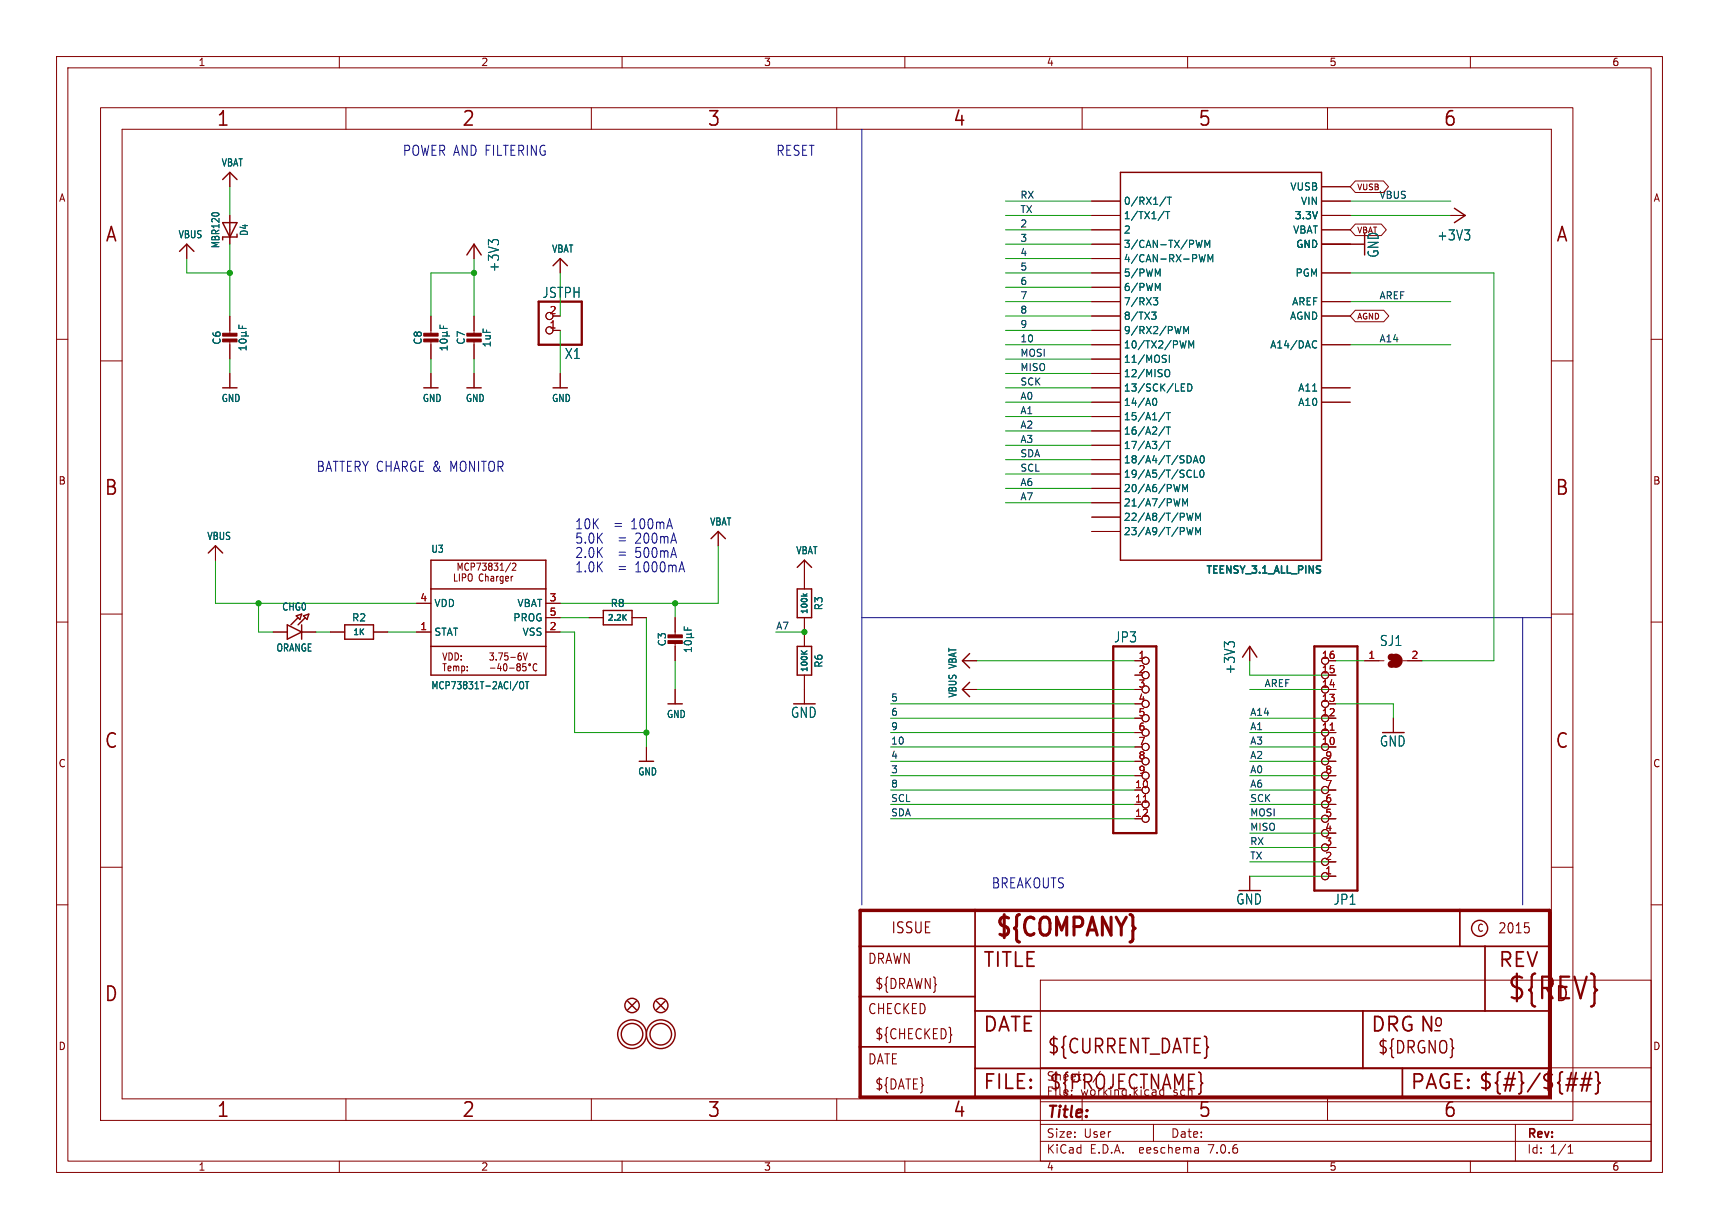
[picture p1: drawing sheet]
<svg xmlns="http://www.w3.org/2000/svg" width="304mm" height="217mm" viewBox="0 0 304 217" stroke-linecap="round" stroke-linejoin="round" font-family="sans-serif">
<g fill="none" stroke="#840000" stroke-width=".18">
<path d="M10 10h284v197.3h-284zM12 12h280v193.3h-280zM17.8 19h260.3v179.1h-260.3zM60 10v2M61.2 19v3.9M104.6 19v3.9M110 10v2M148 19v3.9M160 10v2M191.3 19v3.9M210 10v2M234.7 19v3.9"/>
<path d="M260 10v2M21.6 22.9h252.7v171.4h-252.7zM40.6 30.5v2.5M40.6 38.1v5.1M193 38.1h5.1M193 35.6h5.1M233.7 38.1h5.1M233.7 35.6h5.1M233.7 33h5.1M239.6 32h5l.9 1-.9 1h-5l-.8-1zM239.6 39.6h4.6l.9 1-.9 1.1h-4.6l-.8-1.1zM256.5 38.1h2.6"/>
<path d="M10 60h2M33 43.2v2.5M40.6 55.9v3.3M76.2 55.9v3.3M83.8 43.2v2.5M83.8 55.9v3.3M97.8 55.9h1.3M97.8 58.4h1.3M99.1 45.7v2.6M193 43.2h5.1M193 40.6h5.1M193 45.7h5.1"/>
<path d="M193 48.3h5.1M193 50.8h5.1M193 53.3h5.1M193 55.9h5.1M193 58.4h5.1M233.7 43.2h7.6M233.7 40.6h5.1M233.7 48.3h5.1M233.7 53.3h5.1M233.7 55.9h5.1M239.6 54.9h5.1l.9 1-.9 1h-5.1l-.8-1zM292 60h2"/>
<path d="M17.8 63.8h3.8M40.6 60.2v3.3M40.6 66v2.6M76.2 60.2v3.3M76.2 66v2.6M83.8 60.2v3.3M83.8 66v2.6M99.1 66v2.6M193 61h5.1M193 63.5h5.1M193 66h5.1M193 68.6h5.1"/>
<path d="M193 71.1h5.1M193 73.7h5.1M193 76.2h5.1M193 78.7h5.1M233.7 61h5.1M233.7 68.6h5.1M233.7 71.1h5.1M274.3 63.8h3.8M38.1 96.5v2.6M90.3 99.5l-.9 1.7M90.6 99.7l.4-.1 .2 .3-.6 .9h.6M127 94v2.5"/>
<path d="M142.2 99.1v5M193 81.3h5.1M193 83.8h5.1M193 86.4h5.1M193 88.9h5.1M193 91.4h5.1M193 94h5.1M10 110h2M17.8 108.6h3.8M48.3 111.8h2.5M53.3 111.8h2.6M58.4 111.8h2.6"/>
<path d="M66 111.8h2.6M73.7 111.8h2.5M73.7 106.7h2.5M86.7 118.1h.8M88.3 117.3l-.3 .9h.7M88.5 117.8v.8M89.1 117.6l-.1 .5 .3 .5 .3-.2v-.8M90.1 118.1h.8M91.4 117.6l.2 .3M91.6 117.9l-.2 .2v.4l.2 .1h.3l.1-.2v-.4l-.2-.1M91.6 117.9h.2M92 117.6l-.2 .3"/>
<path d="M92.2 116.1v.5M92.5 115.5l.4 1.2 .3-1.2M93 117.4h-.5l-.1 .6 .2-.2 .3 .1 .1 .6-.2 .1-.4-.1M94.9 117.5v-.1a.62 .62 0 0 0-.7 .5 .62 .62 0 0 0 .4 .7l.3-.1M96.5 111.8h2.6M96.5 106.7h2.6M96.5 109.2h2.6M104.1 109.2h2.6M111.8 109.2h2.5M119.4 109.2v3.3M119.4 113.5v3.3M142.2 109.2v5.1"/>
<path d="M142.2 119.4v5.1M170.2 116.8h2.5M200.7 116.8h1.2M221 114.3v2.5M234.9 119.4h1.3M234.9 116.8h1.3M241.3 116.8h3.4M248 116.8h3.5M274.3 108.6h3.8M292 110h2M114.3 132.1v2.5M119.4 121.9v2.6"/>
<path d="M170.2 121.9h2.5M200.7 132.1h1.2M200.7 129.5h1.2M200.7 127h1.2M200.7 121.9h1.2M200.7 137.2h1.2M200.7 134.6h1.2M234.9 132.1h1.3M234.9 129.5h1.3M234.9 127h1.3M234.9 124.5h1.3M234.9 121.9h1.3"/>
<path d="M234.9 139.7h1.3M234.9 137.2h1.3M234.9 134.6h1.3M246.4 127v2.5M10 160h2M17.8 153.4h3.8M221 154.9v2.6M234.9 154.9h1.3M234.9 152.4h1.3M234.9 149.9h1.3M234.9 147.3h1.3M234.9 144.8h1.3"/>
<path d="M234.9 142.2h1.3M274.3 153.4h3.8M292 160h2M184 173.3h108v32h-108zM61.2 194.3v3.8M104.6 194.3v3.8M148 194.3v3.8M184 198.8h108M184 194.8h108M184 188.8h108M191.3 194.3v3.8M204 198.8v3"/>
<path d="M234.7 194.3v3.8M268 198.8v6.5M60 205.3v2M110 205.3v2M160 205.3v2M184 201.8h108M210 205.3v2M211.8 203l.1 .9M211.9 203.8l-.1 .1M211.9 203.3h-.1M260 205.3v2M277.3 203.9h.8"/>
<path d="M277.3 202.8l.4-.4v1.5"/>
<circle cx="97.2" cy="58.4" r=".63"/>
<circle cx="97.2" cy="55.9" r=".63"/>
<circle cx="93.7" cy="117.5" r=".17"/>
<circle cx="202.6" cy="119.4" r=".63"/>
<circle cx="202.6" cy="116.8" r=".63"/>
<circle cx="234.3" cy="119.4" r=".63"/>
<circle cx="234.3" cy="116.8" r=".63"/>
<circle cx="202.6" cy="124.5" r=".63"/>
<circle cx="202.6" cy="121.9" r=".63"/>
<circle cx="202.6" cy="132.1" r=".63"/>
<circle cx="202.6" cy="129.5" r=".63"/>
<circle cx="202.6" cy="127" r=".63"/>
<circle cx="202.6" cy="137.2" r=".63"/>
<circle cx="202.6" cy="139.7" r=".63"/>
<circle cx="202.6" cy="134.6" r=".63"/>
<circle cx="234.3" cy="121.9" r=".63"/>
<circle cx="234.3" cy="132.1" r=".63"/>
<circle cx="234.3" cy="127" r=".63"/>
<circle cx="234.3" cy="124.5" r=".63"/>
<circle cx="234.3" cy="129.5" r=".63"/>
<circle cx="234.3" cy="139.7" r=".63"/>
<circle cx="234.3" cy="134.6" r=".63"/>
<circle cx="234.3" cy="137.2" r=".63"/>
<circle cx="202.6" cy="144.8" r=".63"/>
<circle cx="202.6" cy="142.2" r=".63"/>
<circle cx="234.3" cy="149.9" r=".63"/>
<circle cx="234.3" cy="152.4" r=".63"/>
<circle cx="234.3" cy="144.8" r=".63"/>
<circle cx="234.3" cy="142.2" r=".63"/>
<circle cx="234.3" cy="154.9" r=".63"/>
<circle cx="234.3" cy="147.3" r=".63"/>
</g>
<g fill="none" stroke="#840000" stroke-width=".25">
<path d="M39.4 31.7l1.2-1.2 1.3 1.2M39.4 39.4h2.5l-1.3 2.5zM198.1 30.5h35.6v68.6h-35.6zM257.2 36.8l1.9 1.3-1.9 1.3M31.7 44.4l1.3-1.2 1.3 1.2M41.9 41.4v.5h-2.5M82.5 45.1l1.3-1.9 1.3 1.9M97.8 47l1.3-1.3 1.2 1.3M39.4 68.6h2.5M74.9 68.6h2.6M82.5 68.6h2.6M97.8 68.6h2.5"/>
<path d="M36.8 97.8l1.3-1.3 1.3 1.3M76.2 99.1h20.3v20.3h-20.3zM125.7 95.2l1.3-1.2 1.3 1.2M50.8 110.5l2.5 1.3-2.5 1.2zM52.4 108.9l.9-.3-.3 .9zM52.7 109.2l-1.3 1.3M53.3 110.5v2.5M53.7 108.9l.9-.3-.3 .9zM54 109.2l-1.3 1.3M61 110.5h5v2.5h-5zM76.2 104.1h20.3M76.2 114.3h20.3"/>
<path d="M106.7 107.9h5.1v2.6h-5.1zM141 104.1h2.5v5.1h-2.5zM141 114.3h2.5v5.1h-2.5zM141 100.3l1.2-1.2 1.3 1.2M171.4 115.6l-1.2 1.2 1.2 1.3M219.7 116.2l1.3-1.9 1.2 1.9M113 134.6h2.6M118.1 124.5h2.5M171.4 120.6l-1.2 1.3 1.2 1.3M111 177l1.5 1.6M112.5 177l-1.5 1.6M116.1 177l1.5 1.6"/>
<path d="M117.6 177l-1.5 1.6"/>
<circle cx="111.8" cy="177.8" r="1.27"/>
<circle cx="116.8" cy="177.8" r="1.27"/>
<circle cx="261.6" cy="164.2" r="1.42"/>
<circle cx="111.8" cy="182.9" r="2.54"/>
<circle cx="111.8" cy="182.9" r="1.9"/>
<circle cx="116.8" cy="182.9" r="2.54"/>
<circle cx="116.8" cy="182.9" r="1.9"/>
</g>
<path d="M141.7 115.1l.6 .6M142 105l.4 .4M142.7 105l-.4 .3M142.7 115.1l-.6 .4" fill="none" stroke="#006464" stroke-width=".2"/>
<g fill="none" stroke="#006464" stroke-width=".18">
<path d="M205.9 37.3l-1.1 1.7M206.1 37.4h.7M206.2 34.8l-1.1 1.6M206.4 34.9h.7M206.5 37.4v1.3M206.8 34.9v1.2M42.2 57.5v.6h1.3M42.7 59.4h1.2M42.7 58.8h.6M42.9 57.7v.4M43.3 58.8l.2 .2v.2l-.2 .2M43.5 58.6l-.2 .2"/>
<path d="M77.8 57.5v.6h1.3M78.2 59.4h1.3M78.2 58.8h.7M78.4 57.7v.4M78.9 58.8l.2 .2v.2l-.2 .2M79.1 58.6l-.2 .2M87 42.9l-.6-.5v.9M87.2 42.4h.8M203.6 55.2h.8l-.4 .5 .4 .1v.4l-.2 .3h-.4M203.9 52.6h.8l-.4 .5 .4 .2v.5l-.2 .1h-.5M204.7 48.5l.4-.9v1.2M204.7 51l.4-.9v1.3"/>
<path d="M209.3 59v-1.3l.4 .9 .5-.9v1.3M212 45l.3 1.3 .3-.9 .2 .9 .3-1.3M212.6 42.5l-.3 1.3-.3-.9-.2 .9M213.1 43.8v-1.3l.4 .9 .4-.9v1.3M213.6 46.3v-1.3l.4 .9 .5-.9v1.3M259 40.6h.9l-.5 .7M259.8 41.5v.8M42.4 60.1a.69 .69 0 0 1 1.1 .3 .72 .72 0 0 1-1.3-.1zM43.5 61.5h-1.3l.4 .4M43.5 61.2v.7M77.9 60.1a.75 .75 0 0 1 1.2 .3 .72 .72 0 0 1-1.3-.1zM79.1 61.5h-1.3l.4 .4"/>
<path d="M79.1 61.2v.7M203.9 70.6l.2-.2a.68 .68 0 0 1 .5 .7 .68 .68 0 0 1-.5 .6l-.2-.1-.1-.4zM206 63.5l.2 .2-.2 .4M206 72.9l-1.1 1.6M206 75.4l-1.1 1.7M206 78l-1.1 1.6M206 62.8l.2 .1M206 65.5l.3-.2a.43 .43 0 0 1 .5 .5v.4a.43 .43 0 0 1-.3 .4 .43 .43 0 0 1-.5-.2M206.2 73h.8M206.2 75.5h.8M206.2 78h.8M206.6 73v1.2"/>
<path d="M206.6 75.5v1.3M206.6 78v1.3M206.8 62.8v1.3M208.9 68.5h.4M208.9 69.2h.6M208.9 67.9h.6M209.7 60.3l-.3 1.2M210 67.9a.64 .64 0 0 1 .8 .6 .64 .64 0 0 1-.8 .7zM210.2 61.5v-1.2l.4 .9 .5-.9v1.2M232.3 60.3h.3l.2 .1M232.8 61.4l-.2 .1h-.3M208.6 85.7l-.3 1.2"/>
<path d="M208.6 88.2l-.3 1.3M209.1 86.9v-1.2l.5 .9 .4-.9v1.2M209.1 89.5v-1.3l.5 .9 .4-.9v1.3M209.9 90.7l.3 1.3 .2-.9 .2 .9 .3-1.3M209.9 93.3l.3 1.3 .2-.9 .2 .9 .3-1.3M210.3 83.1l.3 .2M210.4 80.7l.2 .4-.2 .7M210.6 84.3l-.3 .1M211 81.9l.4-1.3 .5 1.3M211.1 81.5h.6M211.2 83.1v1.3h.6M211.4 92v-1.3l.5 1 .4-1v1.3"/>
<path d="M211.4 94.6v-1.3l.5 .9 .4-.9v1.3M212.3 83.3l.2-.2a.68 .68 0 0 1 .4 .7 .68 .68 0 0 1-.4 .6l-.2-.1-.1-.4zM212.4 80.7l.1-.1a.68 .68 0 0 1 .5 .6 .68 .68 0 0 1-.5 .7 .84 .84 0 0 1-.1-1.2zM121 110.8v.6h1.3M121.1 113.5a.75 .75 0 0 1 1.2 .2 .72 .72 0 0 1-1.3-.1zM121.4 112.7h1.3M121.4 112.1h.7M121.6 111v.4M122.1 112.1l.2 .2v.3l-.2 .1M122.3 114.5v.7M122.3 114.9h-1.3l.4 .3M122.3 112l-.2 .1"/>
<path d="M217.2 114l-.7-.5v.9M217.4 113.6h.7M91.6 120.5l-1 1.6M92 120.6l.3-.1 .2 .2 .1 .7-.3 .4-.4-.2v-.6zM92.9 120.5h.6M93.2 120.5v1.3"/>
</g>
<g fill="#840000" stroke="#840000" stroke-width=".18">
<path d="M118.1 113.3h2.5v.5h-2.5z"/>
<path d="M118.1 112.3h2.5v.5h-2.5z"/>
<path d="M39.4 59.9h2.5v.6h-2.5z"/>
<path d="M39.4 58.9h2.5v.5h-2.5z"/>
<path d="M82.5 59.9h2.6v.6h-2.6z"/>
<path d="M82.5 58.9h2.6v.5h-2.6z"/>
<path d="M74.9 59.9h2.6v.6h-2.6z"/>
<path d="M74.9 58.9h2.6v.5h-2.6z"/>
</g>
<path d="M95.2 53.3h7.7v7.7h-7.7zM196.8 114.3h7.7v33h-7.7zM232.4 114.3h7.6v43.2h-7.6z" fill="none" stroke="#840000" stroke-width=".41"/>
<path d="M235.2 129.1h.7M202.2 141.8h.7" fill="none" stroke="#a90000" stroke-width=".18"/>
<path d="M152.1 161h121.9v33h-121.9z" fill="none" stroke="#840000" stroke-width=".61"/>
<path d="M152.1 176.2h20.3M152.1 167.3h121.9M172.4 161v33M172.4 178.8h101.6M241 178.8v10.1M258.1 161v6.3M262.6 167.3v11.5M152.1 185.1h20.3M172.4 188.9h101.6M248 188.9v5.1" fill="none" stroke="#840000" stroke-width=".3"/>
<path d="M276.9 191.8h1.8M277.1 190.8h1.9M278.7 189.7l-.7 3.2M279.4 191.8h1.9M279.7 190.8h1.8M280.4 189.7l-.7 3.2M281.3 189.7l-.8 3.2M282.1 189.5l.4 .2 .1 .2v1.2l.3 .4-.3 .3v1.2l-.1 .3-.4 .1" fill="none" stroke="#840000" stroke-width=".32"/>
<path d="M269.6 163.2h.7M270.3 163.9a.72 .72 0 0 1 0 .9v.1M168.2 182.9l.1 .1-.1 .1" fill="none" stroke="#840000" stroke-width=".19"/>
<path d="M246 116.2a.64 .64 0 0 1 .6 .6 .64 .64 0 0 1-.6 .7M246.8 116.2a.64 .64 0 0 1 .6 .6 .64 .64 0 0 1-.6 .7" fill="none" stroke="#840000" stroke-width="1.3"/>
<path d="M152.4 22.9v137.1M152.4 109.2h121.9M269.2 109.2v50.8" fill="none" stroke="#0000c2" stroke-width=".18"/>
<g fill="none" stroke="#009600" stroke-width=".18">
<path d="M40.6 33v5.1M177.8 35.6h15.2M177.8 38.1h15.2M238.8 35.6h17.7M238.8 38.1h17.7M33 45.7v2.6h7.6M40.6 43.2v12.7M83.8 48.3h-7.6v7.6M83.8 45.7v10.2M99.1 48.3v7.6M99.1 58.4v7.6M177.8 58.4h15.2"/>
<path d="M177.8 53.3h15.2M177.8 55.9h15.2M177.8 45.7h15.2M177.8 50.8h15.2M177.8 40.6h15.2M177.8 43.2h15.2M177.8 48.3h15.2M238.8 53.3h17.7M238.8 48.3h25.4v68.5h-12.7M40.6 63.5v2.5M76.2 63.5v2.5M83.8 63.5v2.5"/>
<path d="M177.8 61h15.2M177.8 63.5h15.2M177.8 73.7h15.2M177.8 78.7h15.2M177.8 76.2h15.2M177.8 68.6h15.2M177.8 71.1h15.2M177.8 66h15.2M238.8 61h17.7M38.1 99.1v7.6h35.6M127 96.5v10.2h-27.9M177.8 83.8h15.2"/>
<path d="M177.8 81.3h15.2M177.8 88.9h15.2M177.8 86.4h15.2M45.7 106.7v5.1h2.6M55.9 111.8h2.5M68.6 111.8h5.1M99.1 111.8h2.5v17.7h12.7M99.1 109.2h5M114.3 109.2v22.9M119.4 106.7v2.5M119.4 116.8v5.1M137.2 111.8h5"/>
<path d="M172.7 116.8h28M221 116.8v2.6h15.2M236.2 116.8h5.1M157.5 129.5h43.2M157.5 124.5h43.2M157.5 139.7h43.2M157.5 137.2h43.2M157.5 127h43.2M157.5 134.6h43.2M157.5 132.1h43.2M172.7 121.9h28M221 129.5h15.2"/>
<path d="M221 139.7h15.2M221 137.2h15.2M221 127h15.2M221 134.6h15.2M221 132.1h15.2M221 121.9h15.2M236.2 124.5h10.2v2.5M157.5 142.2h43.2M157.5 144.8h43.2M221 154.9h15.2M221 152.4h15.2M221 149.9h15.2"/>
<path d="M221 147.3h15.2M221 142.2h15.2M221 144.8h15.2"/>
</g>
<g fill="#009600" stroke="#009600" stroke-width=".18">
<circle cx="45.7" cy="106.7" r=".46"/>
<circle cx="119.4" cy="106.7" r=".46"/>
<circle cx="114.3" cy="129.5" r=".46"/>
<circle cx="142.2" cy="111.8" r=".46"/>
<circle cx="40.6" cy="48.3" r=".46"/>
<circle cx="83.8" cy="48.3" r=".46"/>
</g>
<text font-size="5.3" fill="#840000" x="266.4" y="177.3">${REV}</text>
<text font-size="4.4" fill="#840000" x="175.7" y="166.3">${COMPANY}</text>
<g font-size="3.5" fill="#840000">
<text x="38.2" y="22.7">1</text>
<text x="81.6" y="22.7">2</text>
<text x="125" y="22.7">3</text>
<text x="168.4" y="22.7">4</text>
<text x="211.8" y="22.7">5</text>
<text x="255.1" y="22.7">6</text>
<text x="18.5" y="43.1">A</text>
<text x="275" y="43.1">A</text>
<text x="18.3" y="87.9">B</text>
<text x="274.9" y="87.9">B</text>
<text x="18.3" y="132.7">C</text>
<text x="274.9" y="132.7">C</text>
<text x="173.7" y="171.4">TITLE</text>
<text x="264.8" y="171.4">REV</text>
<text x="18.3" y="177.4">D</text>
<text x="274.9" y="177.4">D</text>
<text x="173.7" y="182.9">DATE</text>
<text x="242.3" y="182.9">DRG N</text>
<text x="185.1" y="186.7">${CURRENT_DATE}</text>
<text x="38.2" y="197.9">1</text>
<text x="81.6" y="197.9">2</text>
<text x="125" y="197.9">3</text>
<text x="168.4" y="197.9">4</text>
<text x="173.7" y="193">FILE:</text>
<text x="185.4" y="193">${PROJECTNAME}</text>
<text x="211.8" y="197.9">5</text>
<text x="249.3" y="193">PAGE: ${#}/${##}</text>
<text x="255.1" y="197.9">6</text>
</g>
<g font-size="3" fill="#840000">
<text x="253.4" y="181.9">o</text>
<text x="243.5" y="186.6">${DRGNO}</text>
</g>
<text font-size="2.8" fill="#840000" x="185" y="198.2">Title:</text>
<text font-size="2.7" fill="#840000" x="157.5" y="165.3">ISSUE</text>
<g font-size="2.5" fill="#0000c2">
<text x="71.1" y="27.7">POWER AND FILTERING</text>
<text x="137.2" y="27.7">RESET</text>
<text x="55.9" y="83.6">BATTERY CHARGE &amp;</text>
<text x="79.7" y="83.6">MONITOR</text>
<text x="101.6" y="93.7">10K</text>
<text x="108.6" y="93.7">=</text>
<text x="111.8" y="93.7">100mA</text>
<text x="101.6" y="101.4">1.0K</text>
<text x="101.6" y="96.3">5.0K</text>
<text x="101.6" y="98.8">2.0K</text>
<text x="109.3" y="101.4">=</text>
<text x="109.3" y="96.3">=</text>
<text x="109.3" y="98.8">=</text>
<text x="112.5" y="101.4">1000mA</text>
<text x="112.5" y="96.3">200mA</text>
<text x="112.5" y="98.8">500mA</text>
<text x="175.3" y="157.2">BREAKOUTS</text>
</g>
<g font-size="2.5" fill="#006464">
<text x="244" y="45.7" transform="rotate(-90 244 45.7)">GND</text>
<text x="254.1" y="42.7">+3V3</text>
<text x="88.5" y="48.2" transform="rotate(-90 88.5 48.2)">+3V3</text>
<text x="95.8" y="52.9">JSTPH</text>
<text x="99.8" y="63.7">X1</text>
<text x="196.9" y="113.8">JP3</text>
<text x="218.6" y="119.3" transform="rotate(-90 218.6 119.3)">+3V3</text>
<text x="243.9" y="114.4">SJ1</text>
<text x="139.8" y="127.1">GND</text>
<text x="243.9" y="132.2">GND</text>
<text x="218.5" y="160.2">GND</text>
<text x="235.7" y="160.2">JP1</text>
</g>
<g font-size="2.5" fill="#840000">
<text x="264.8" y="165.3">2015</text>
<text x="153.4" y="170.7">DRAWN</text>
<text x="153.4" y="179.6">CHECKED</text>
<text x="154.6" y="175.2">${DRAWN}</text>
<text x="154.6" y="184">${CHECKED}</text>
<text x="153.4" y="188.5">DATE</text>
<text x="154.6" y="192.9">${DATE}</text>
</g>
<g font-size="2.1" fill="#840000">
<text x="185" y="191.3">Sheet:</text>
<text x="193.2" y="191.3">/</text>
<text x="185" y="194">File:</text>
<text x="191" y="194">working.kicad_sch</text>
<text x="185" y="201.4">Size:</text>
<text x="191.6" y="201.4">User</text>
<text x="207" y="201.4">Date:</text>
<text x="270" y="201.6">Rev:</text>
<text x="185" y="204.2">KiCad</text>
<text x="192.7" y="204.2">E.D.A.</text>
<text x="201.6" y="204.2">eeschema</text>
<text x="213.9" y="204.2">7.0.6</text>
<text x="270" y="204.2">Id:</text>
<text x="274" y="204.2">1/1</text>
</g>
<g font-size="1.8" fill="#840000">
<text x="35" y="11.9">1</text>
<text x="85" y="11.9">2</text>
<text x="135" y="11.9">3</text>
<text x="185" y="11.9">4</text>
<text x="235" y="11.9">5</text>
<text x="285" y="11.9">6</text>
<text x="10.3" y="35.9">A</text>
<text x="292.3" y="35.9">A</text>
<text x="10.3" y="85.9">B</text>
<text x="292.2" y="85.9">B</text>
<text x="80.6" y="101.1">MCP73831/2</text>
<text x="80" y="103">LIPO Charger</text>
<text x="78.1" y="118.9">Temp:</text>
<text x="78.1" y="117">VDD:</text>
<text x="86.3" y="117">3.75-6V</text>
<text x="10.3" y="135.9">C</text>
<text x="292.2" y="135.9">C</text>
<text x="261.1" y="165">C</text>
<text x="10.3" y="185.9">D</text>
<text x="292.2" y="185.9">D</text>
<text x="35" y="207.2">1</text>
<text x="85" y="207.2">2</text>
<text x="135" y="207.2">3</text>
<text x="185" y="207.2">4</text>
<text x="235" y="207.2">5</text>
<text x="285" y="207.2">6</text>
</g>
<g font-size="1.8" fill="#006464">
<text x="39.1" y="29.6">VBAT</text>
<text x="228.1" y="33.9">VUSB</text>
<text x="44" y="41.8" transform="rotate(-90 44 41.8)">D4</text>
<text x="198.6" y="36.4">0/RX1/T</text>
<text x="198.6" y="39">1/TX1/T</text>
<text x="198.6" y="41.5">2</text>
<text x="228.6" y="41.5">VBAT</text>
<text x="228.9" y="39">3.3V</text>
<text x="229.9" y="36.4">VIN</text>
<text x="31.5" y="42.3">VBUS</text>
<text x="39" y="44" transform="rotate(-90 39 44)">MBR120</text>
<text x="97.5" y="44.9">VBAT</text>
<text x="198.6" y="44">3/CAN-TX/PWM</text>
<text x="198.6" y="46.6">4/CAN-RX-PWM</text>
<text x="229.1" y="44">GND</text>
<text x="198.6" y="49.1">5/PWM</text>
<text x="198.6" y="51.7">6/PWM</text>
<text x="229" y="49.1">PGM</text>
<text x="198.6" y="54.2">7/RX3</text>
<text x="198.6" y="56.7">8/TX3</text>
<text x="198.6" y="59.3">9/RX2/PWM</text>
<text x="228" y="56.7">AGND</text>
<text x="228.4" y="54.2">AREF</text>
<text x="39.2" y="61.1" transform="rotate(-90 39.2 61.1)">C6</text>
<text x="74.8" y="61.1" transform="rotate(-90 74.8 61.1)">C8</text>
<text x="82.4" y="61.1" transform="rotate(-90 82.4 61.1)">C7</text>
<text x="87" y="61.5" transform="rotate(-90 87 61.5)">1uF</text>
<text x="198.6" y="61.8">10/TX2/PWM</text>
<text x="198.6" y="64.4">11/MOSI</text>
<text x="224.5" y="61.8">A14/DAC</text>
<text x="39.1" y="71.3">GND</text>
<text x="74.6" y="71.3">GND</text>
<text x="82.3" y="71.3">GND</text>
<text x="97.5" y="71.3">GND</text>
<text x="198.6" y="66.9">12/MISO</text>
<text x="198.6" y="69.4">13/SCK/LED</text>
<text x="198.6" y="72">14/A0</text>
<text x="229.5" y="72">A10</text>
<text x="229.5" y="69.4">A11</text>
<text x="198.6" y="74.5">15/A1/T</text>
<text x="198.6" y="77.1">16/A2/T</text>
<text x="198.6" y="79.6">17/A3/T</text>
<text x="198.6" y="82.1">18/A4/T/SDA0</text>
<text x="198.6" y="84.7">19/A5/T/SCL0</text>
<text x="198.6" y="87.2">20/A6/PWM</text>
<text x="198.6" y="89.8">21/A7/PWM</text>
<text x="36.5" y="95.7">VBUS</text>
<text x="125.4" y="93.1">VBAT</text>
<text x="198.6" y="92.3">22/A8/T/PWM</text>
<text x="198.6" y="94.8">23/A9/T/PWM</text>
<text x="76.2" y="98">U3</text>
<text x="140.7" y="98.2">VBAT</text>
<text x="213.1" y="101.8">TEENSY_3.1_ALL_PINS</text>
<text x="76.7" y="107.5">VDD</text>
<text x="91.4" y="107.5">VBAT</text>
<text x="107.9" y="107.5">R8</text>
<text x="49.8" y="108.2">CHG0</text>
<text x="62.2" y="110.1">R2</text>
<text x="76.7" y="112.6">STAT</text>
<text x="90.7" y="110.1">PROG</text>
<text x="92.3" y="112.6">VSS</text>
<text x="145.6" y="108" transform="rotate(-90 145.6 108)">R3</text>
<text x="48.8" y="115.4">ORANGE</text>
<text x="118" y="114.4" transform="rotate(-90 118 114.4)">C3</text>
<text x="145.6" y="118.2" transform="rotate(-90 145.6 118.2)">R6</text>
<text x="76.2" y="122.1">MCP73831T-2ACI/OT</text>
<text x="169.3" y="123.5" transform="rotate(-90 169.3 123.5)">VBUS VBAT</text>
<text x="117.8" y="127.2">GND</text>
<text x="112.7" y="137.3">GND</text>
</g>
<g font-size="1.8" fill="#a90000">
<text x="97.1" y="58.2">1</text>
<text x="97.1" y="55.6">2</text>
<text x="74.2" y="106.4">4</text>
<text x="97.1" y="106.4">3</text>
<text x="74.2" y="111.5">1</text>
<text x="97.1" y="111.5">2</text>
<text x="97.1" y="109">5</text>
<text x="201.2" y="116.6">1</text>
<text x="201.2" y="119.1">2</text>
<text x="233.6" y="119.1">15</text>
<text x="233.6" y="116.6">16</text>
<text x="241.9" y="116.6">1</text>
<text x="249.5" y="116.6">2</text>
<text x="201.2" y="121.7">3</text>
<text x="201.2" y="124.2">4</text>
<text x="233.6" y="124.2">13</text>
<text x="233.6" y="121.7">14</text>
<text x="201.2" y="126.7">5</text>
<text x="201.2" y="129.3">6</text>
<text x="201.2" y="131.8">7</text>
<text x="233.6" y="131.8">10</text>
<text x="233.6" y="129.3">11</text>
<text x="233.6" y="126.7">12</text>
<text x="201.2" y="134.4">8</text>
<text x="201.2" y="136.9">9</text>
<text x="234.2" y="136.9">8</text>
<text x="234.2" y="134.4">9</text>
<text x="200.6" y="139.4">10</text>
<text x="200.6" y="142">11</text>
<text x="234.2" y="142">6</text>
<text x="234.2" y="139.4">7</text>
<text x="200.6" y="144.5">12</text>
<text x="234.2" y="149.6">3</text>
<text x="234.2" y="147.1">4</text>
<text x="234.2" y="144.5">5</text>
<text x="234.2" y="154.7">1</text>
<text x="234.2" y="152.1">2</text>
</g>
<g font-size="1.7" fill="#0f0f0f">
<text x="180.3" y="35.2">RX</text>
<text x="243.8" y="35.2">VBUS</text>
<text x="180.3" y="40.3">2</text>
<text x="180.3" y="37.8">TX</text>
<text x="180.3" y="47.9">5</text>
<text x="180.3" y="45.4">4</text>
<text x="180.3" y="42.8">3</text>
<text x="180.3" y="53">7</text>
<text x="180.3" y="50.5">6</text>
<text x="243.8" y="53">AREF</text>
<text x="180.3" y="58.1">9</text>
<text x="180.3" y="55.5">8</text>
<text x="180.3" y="60.6">10</text>
<text x="180.3" y="63.2">MOSI</text>
<text x="180.3" y="65.7">MISO</text>
<text x="243.8" y="60.6">A14</text>
<text x="180.3" y="68.2">SCK</text>
<text x="180.3" y="70.8">A0</text>
<text x="180.3" y="73.3">A1</text>
<text x="180.3" y="75.9">A2</text>
<text x="180.3" y="78.4">A3</text>
<text x="180.3" y="83.5">SCL</text>
<text x="180.3" y="80.9">SDA</text>
<text x="180.3" y="86">A6</text>
<text x="180.3" y="88.6">A7</text>
<text x="137.2" y="111.4">A7</text>
<text x="157.5" y="124.1">5</text>
<text x="223.5" y="121.6">AREF</text>
<text x="157.5" y="126.7">6</text>
<text x="157.5" y="129.2">9</text>
<text x="157.5" y="131.7">10</text>
<text x="221" y="129.2">A1</text>
<text x="221" y="126.7">A14</text>
<text x="221" y="131.7">A3</text>
<text x="157.5" y="134.3">4</text>
<text x="157.5" y="136.8">3</text>
<text x="221" y="136.8">A0</text>
<text x="221" y="134.3">A2</text>
<text x="157.5" y="141.9">SCL</text>
<text x="157.5" y="139.4">8</text>
<text x="221" y="141.9">SCK</text>
<text x="221" y="139.4">A6</text>
<text x="157.5" y="144.4">SDA</text>
<text x="221" y="144.4">MOSI</text>
<text x="221" y="147">MISO</text>
<text x="221" y="149.5">RX</text>
<text x="221" y="152.1">TX</text>
</g>
<g font-size="1.4" fill="#840000">
<text x="239.9" y="33.8">VUSB</text>
<text x="239.9" y="56.7">AGND</text>
</g>
<g font-size="1.4" fill="#006464">
<text x="239.9" y="41.4">VBAT</text>
<text x="62.3" y="112.6">1K</text>
<text x="107.3" y="110">2.2K</text>
<text x="143.1" y="108.7" transform="rotate(-90 143.1 108.7)">100k</text>
<text x="143.1" y="119" transform="rotate(-90 143.1 119)">100K</text>
</g>
</svg>
